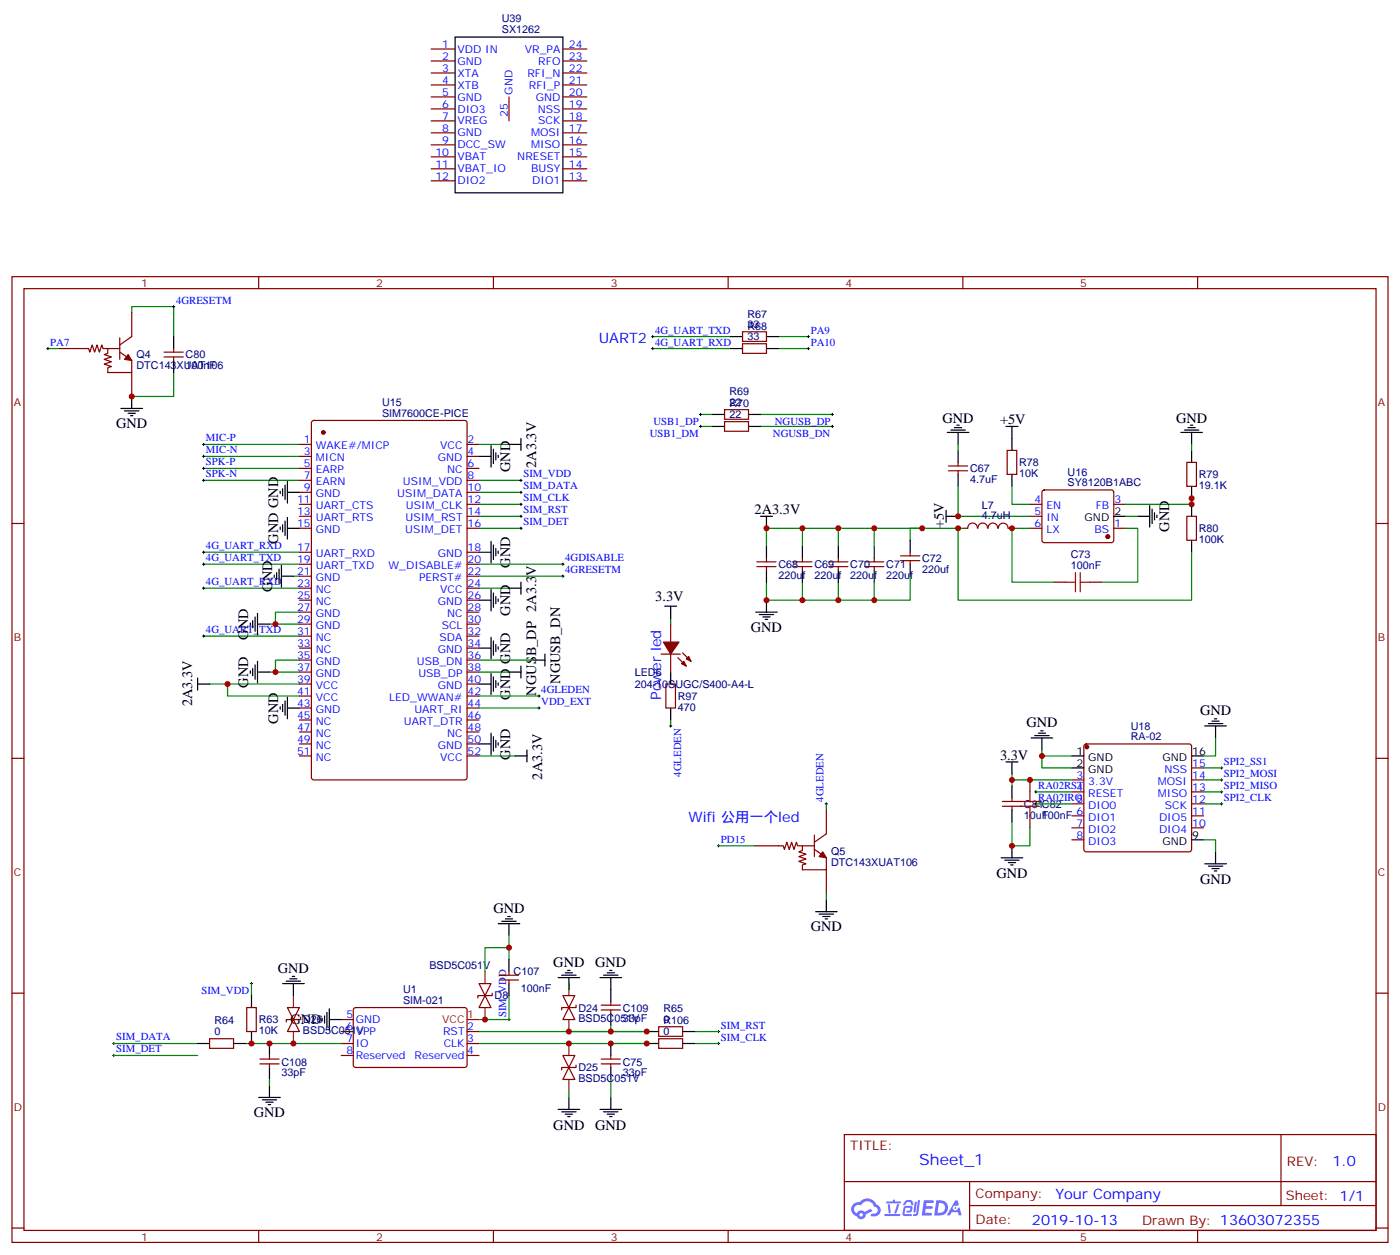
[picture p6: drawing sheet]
<svg xmlns="http://www.w3.org/2000/svg" width="412mm" height="369mm" viewBox="0 0 412 369" stroke-linecap="round" stroke-linejoin="round" font-family="sans-serif">
<g fill="none" stroke="#870000" stroke-width=".35">
<path d="M3.5 81.5h405.4v284.3h-405.4zM7.1 85h398.2v277.3h-398.2zM76.2 81.5v3.5M145.3 81.5v3.5M214.5 81.5v3.5M283.6 81.5v3.5M352.8 81.5v3.5M3.5 154.1h3.6M405.3 154.1h3.6M3.5 223.3h3.6M405.3 223.3h3.6M3.5 292.4h3.6"/>
<path d="M405.3 292.4h3.6M248.7 334h156.6v28.3h-156.6zM377.3 334.1v20.8M248.7 347.9h156.5M285.6 354.9h119.6M285.6 347.9v14.1M3.5 361.6h3.6M76.2 362.3v3.5M145.3 362.3v3.5M214.5 362.3v3.5M283.6 362.3v3.5M352.8 362.3v3.5"/>
<path d="M405.3 361.6h3.6"/>
</g>
<g fill="#5487ff">
<path d="M272.1 353.4h2.6l.3 .2-.1 .5-2 .1-.1 .9h1.6l.4 .4-.4 .4h-1.7l-.2 1.2h1.8l.3 .4-.2 .3-2.9 .1z"/>
<path d="M281.4 353.4h.7l.4 1.4-.7 .3a.74 .74 0 0 0-1.1 .3 .74 .74 0 0 0 .5 1 .74 .74 0 0 0 .9-.6l.5-.3 .7 2.3h-.9l-.2-.9h-1.9l-.5 .9h-.9z"/>
<path d="M269.5 353.8h.6l-.4 3a.31 .31 0 0 1-.3 .2 .31 .31 0 0 1-.3-.3z"/>
<path d="M270.4 353.4h.6l-.5 3.9a.89 .89 0 0 1-.7 .7 .89 .89 0 0 1-.9-.3l1-.4z"/>
<path d="M266.8 353.5l.6-.2 1.2 .1 .5 1.3-.6 .1-.4-.9-1 .2a.95 .95 0 0 1-1 .7l-.1-.2z"/>
<path d="M266.4 355.2l1.8-.2a1.04 1.04 0 0 1 .6 1.1 1.04 1.04 0 0 1-.8 .9h-.7a.29 .29 0 0 1-.3-.3 .29 .29 0 0 1 .3-.3h.7l.2-.8-1.4 .1-.4 1.7h1.9a.29 .29 0 0 1 .3 .4 .29 .29 0 0 1-.3 .2h-2l-.4-.3 .2-2z"/>
<path d="M260.5 357.4h4.4a.3 .3 0 0 1 .3 .4 .3 .3 0 0 1-.3 .2h-4.3z"/>
<path d="M264.3 354.5h.6l-.5 1.7a1.02 1.02 0 0 1-.7 1.1l-.2-.2z"/>
<path d="M261.5 354.6h.6l.3 2.3-.3 .4-.3-.3z"/>
<path d="M261.1 353.7h1.9l.2-.5h.5l-.1 .5h1.5a.29 .29 0 0 1 .3 .3 .29 .29 0 0 1-.3 .3h-3.9z"/>
<path d="M275.8 353.4l-.6 4.5h1.4a2.27 2.27 0 0 0 2.7-2.3 2.27 2.27 0 0 0-2.7-2.2zM276.6 354.2a1.5 1.5 0 0 1 1.8 1.5 1.5 1.5 0 0 1-1.9 1.4h-.3z"/>
<path d="M251.4 354.5a2.09 2.09 0 0 0 1 3.6 1.37 1.37 0 0 0 1.5 .9 1.37 1.37 0 0 0 1.1-1.5l2-.9-.5-.7-1.8 .9a1.4 1.4 0 0 0-2.3 .4 1.32 1.32 0 0 1-.6-1.8 1.32 1.32 0 0 1 1.9-.5 2.02 2.02 0 0 1 2-1.2 2.02 2.02 0 0 1 1.8 1.6 1.09 1.09 0 0 1 1.1 1.3 1.09 1.09 0 0 1-1.6 .7 .41 .41 0 0 0-.5 .4 .41 .41 0 0 0 .4 .4 1.89 1.89 0 0 0 2.4-1.1 1.89 1.89 0 0 0-1.2-2.4 2.98 2.98 0 0 0-5-.7l-1 .2zM253.2 357.7a.52 .52 0 0 1 1 0 .52 .52 0 0 1-1 0z"/>
<circle cx="281.4" cy="355.7" r=".28"/>
</g>
<g fill="none" stroke="#008700" stroke-width=".35">
<path d="M38.8 92v-1.7h12.4v8.8M192.3 99.1h22.9M229.3 99.1h8.8M14.1 102.6h3.5M51.2 109.7v7h-12.4M192.3 102.6h22.9M229.3 102.6h8.8M60 137.9h28.2M60 134.4h28.2M60 130.8h28.2M141.1 130.8h8.8M206.4 125.6h3.5"/>
<path d="M206.4 122h3.5M224 125.6h21.2M224 122h21.2M282.2 130.8v1.8M351 130.8v1.8M60 141.4h28.2M141.1 141.4h12.4M141.1 155.5h12.4M141.1 152h12.4M141.1 148.5h12.4M141.1 145h12.4M236.4 155.5h-10.6v5.3"/>
<path d="M246.9 155.5h-10.5v5.3M257.5 155.5h-10.6v5.3M271.6 155.5h-14.1v5.3M282.2 143.2v8.8h21.2M282.2 155.5v21.2h68.8v-14.1M284 155.5h-15.9v3.6M298.1 143.2v5.3h5.3M303.4 155.5h-5.3v15.9h12.3M331.6 155.5h3.5v15.9h-10.5M331.6 148.5h19.4v-1.8v1.8M331.6 152h3.5M60 173.2h28.2"/>
<path d="M60 166.1h28.2M60 162.6h28.2M86.4 169.7h1.8M141.1 173.2h8.8M141.1 166.1h24.7M141.1 169.7h24.7M225.8 171.4v5.3h10.6M236.4 171.4v5.3h10.5M246.9 171.4v5.3h10.6M268.1 169.7v7h-10.6v-5.3M60 187.3h28.2M79.4 197.9h8.8"/>
<path d="M79.4 183.8h8.8M88.2 180.2h-7.1v3.6M88.2 194.3h-7.1v3.6M141.1 197.9h8.8M141.1 194.3h15.9M197.6 182v1.8M61.7 201.4h26.5M67 201.4v3.5h21.2M141.1 204.9h17.6M141.1 208.5h17.6M197.6 212v1.7M358.1 217.3v5.3h-3.6"/>
<path d="M141.1 222.6h10.6M243.4 236.7v1.7M298.1 227.9v1.7h17.6M298.1 229.6v1.8M305.2 236.7h10.5M305.2 233.2h10.5M306.9 220.8v1.8h8.8M306.9 222.6v3.5h8.8M354.5 226.1h5.3M354.5 236.7h5.3M354.5 233.2h5.3M354.5 229.6h5.3"/>
<path d="M211.7 249h10.5M298.1 242v7h5.3v-5.3M354.5 247.3h3.6v3.5M149.9 279h-7v7.1M149.9 275.5v7M243.4 263.1v1.8M74.1 289.6v3.5M149.9 293.1v7.1h-8.8M167.6 289.6v1.8M33.5 310.8h24.7M33.5 307.2h24.7M72.3 307.2h28.2"/>
<path d="M79.4 317.8v1.8M141.1 303.7h49.4M141.1 307.2h49.4M179.9 301.9v1.8M179.9 317.8v5.3M204.6 303.7h7.1M204.6 307.2h7.1M167.6 321.3v1.8"/>
</g>
<g fill="none" stroke="#000" stroke-width=".29">
<path d="M50.8 90.3h.7M51.2 89.9v.7M191.9 99.1h.7M192.3 98.7v.7M237.8 99.1h.7M238.1 98.7v.7M13.8 102.6h.7M14.1 102.3v.7M191.9 102.6h.7M192.3 102.3v.7M237.8 102.6h.7M238.1 102.3v.7"/>
<path d="M59.6 137.9h.7M59.6 134.4h.7M59.6 130.8h.7M60 130.5v.7M60 134v.7M60 137.5v.8M206 122h.7M206 125.6h.7M206.4 121.7v.7M206.4 125.2v.7M244.8 122h.7M244.8 125.6h.7"/>
<path d="M245.2 121.7v.7M245.2 125.2v.7M59.6 141.4h.7M60 141.1v.7M153.1 141.4h.7M153.1 155.5h.7M153.1 152h.7M153.1 148.5h.7M153.1 145h.7M153.5 141.1v.7M153.5 144.6v.7M153.5 148.1v.7"/>
<path d="M153.5 151.7v.7M153.5 155.2v.7M59.6 173.2h.7M59.6 166.1h.7M59.6 162.6h.7M60 162.2v.7M60 165.8v.7M60 172.8v.7M165.5 166.1h.7M165.5 169.7h.7M165.8 165.8v.7M165.8 169.3v.7"/>
<path d="M59.6 187.3h.7M60 186.9v.7M158.4 204.9h.7M158.4 208.5h.7M158.7 204.6v.7M158.7 208.1v.7M197.2 213.7h.7M197.6 213.4v.7M243.1 236.7h.7M243.4 236.3v.7M304.8 236.7h.7M304.8 233.2h.7"/>
<path d="M305.2 232.8v.7M305.2 236.3v.7M359.5 226.1h.7M359.5 236.7h.7M359.5 233.2h.7M359.5 229.6h.7M359.8 225.7v.7M359.8 229.3v.7M359.8 232.8v.7M359.8 236.3v.7M211.3 249h.7M211.7 248.7v.7"/>
<path d="M73.7 289.6h.7M74.1 289.2v.7M149.9 299.8v.7M33.2 307.2h.7M33.2 310.8h.7M33.5 306.9v.7M33.5 310.4v.7M149.6 300.2h.7M211.3 303.7h.7M211.3 307.2h.7M211.7 303.4v.7M211.7 306.9v.7"/>
</g>
<g fill="none" stroke="#000" stroke-width=".35">
<path d="M134.1 10.9h31.7v45.9h-31.7zM51.2 99.1v3.5M215.2 99.1h3.5M225.8 99.1h3.5M38.8 116.7v3.6M51.2 106.2v3.5M215.2 102.6h3.5M225.8 102.6h3.5M35.6 120.3h6.4M36.7 121h4.2M37.7 121.7h2.2M38.5 122.4h.7"/>
<path d="M141.1 134.4h3.5M144.6 131.2v6.3M145.3 132.3v4.2M146 133.3v2.1M146.8 134v.7M149.9 130.8h3.6M153.5 129.1v3.5M209.9 125.6h3.5M209.9 122h3.5M220.5 125.6h3.5M220.5 122h3.5M279 127.3h6.4"/>
<path d="M280.1 126.6h4.2M281.2 125.9h2.1M281.9 125.2h.7M282.2 127.3v3.5M282.2 132.6v3.5M282.2 139.7v3.5M296.3 125.6h3.6M298.1 125.6v7M298.1 139.7v3.5M347.8 127.3h6.4M348.9 126.6h4.2M350 125.9h2.1"/>
<path d="M350.7 125.2h.7M351 127.3v3.5M351 132.6v3.5M82.5 144.6v.7M82.5 155.2v.7M83.3 143.9v2.1M83.3 154.5v2.1M84 142.8v4.3M84 153.4v4.3M84.7 155.5h3.5M84.7 141.8v6.3M84.7 152.4v6.3"/>
<path d="M84.7 145h3.5M144.6 159.4v6.4M224 152h3.5M225.8 152v3.5M268.1 159.1v3.5M278.7 152h3.5M278.7 150.2v3.6M328.1 152h3.5M335.1 152h3.6M338.7 148.8v6.4M339.4 149.9v4.2M340.1 151v2.1"/>
<path d="M340.8 151.7v.7M351 143.2v3.5M351 148.5v3.5M351 159.1v3.5M80.8 169.3v.7M81.5 168.6v2.1M82.2 167.5v4.3M82.9 169.7h3.5M82.9 166.5v6.3M141.1 162.6h3.5M141.1 176.7h3.5M144.6 173.5v6.4"/>
<path d="M145.3 160.5v4.2M145.3 174.6v4.2M146 161.5v2.2M146 175.6v2.2M146.8 162.2v.7M146.8 176.4v.7M149.9 173.2h3.6M153.5 171.4v3.5M195.8 178.5h3.5M197.6 178.5v3.5M225.8 160.8v3.6M225.8 167.9v3.5"/>
<path d="M225.8 176.7v3.5M236.4 160.8v3.6M236.4 167.9v3.5M246.9 160.8v3.6M246.9 167.9v3.5M257.5 160.8v3.6M257.5 167.9v3.5M268.1 166.1v3.6M58.2 199.6v3.6M73.7 183.4v.7M73.7 197.5v.7M74.4 182.7v2.1"/>
<path d="M74.4 196.8v2.1M75.1 181.6v4.3M75.1 195.8v4.2M75.8 197.9h3.6M75.8 183.8h3.6M75.8 180.6v6.3M75.8 194.7v6.3M141.1 190.8h3.5M144.6 187.6v6.4M144.6 198.2v6.4M145.3 188.7v4.2M145.3 199.3v4.2"/>
<path d="M146 189.8v2.1M146.8 190.5v.7M149.9 197.9h3.6M153.5 196.1v3.5M157 194.3h3.5M160.5 192.6v3.5M197.6 197.9v3.5M222.6 180.2h6.4M223.7 180.9h4.2M224.7 181.6h2.1M225.4 182.4h.7M58.2 201.4h3.5"/>
<path d="M82.5 208.1v.7M83.3 207.4v2.1M84 206.3v4.3M84.7 205.3v6.3M84.7 208.5h3.5M141.1 201.4h3.5M141.1 219h3.5M144.6 215.9v6.3M145.3 216.9v4.3M146 200.3v2.2M146 218v2.1M146.8 201v.8"/>
<path d="M146.8 218.7v.7M197.6 208.5v3.5M303.7 217.3h6.4M304.8 216.6h4.2M305.9 215.9h2.1M306.6 215.2h.7M306.9 217.3v3.5M354.9 213.7h6.3M356 213h4.2M357 212.3h2.1M357.7 211.6h.7M358.1 213.7v3.6"/>
<path d="M151.7 222.6h3.5M155.2 220.8v3.5M296.3 224.3h3.6M298.1 224.3v3.6M298.1 231.4v3.5M298.1 238.4v3.6M315.7 222.6h3.6M315.7 226.1h3.6M351 222.6h3.5M294.9 252.6h6.4M296 253.3h4.2M297 254h2.2"/>
<path d="M297.7 254.7h.7M298.1 249v3.6M351 247.3h3.5M354.9 254.3h6.3M356 255h4.2M357 255.7h2.1M357.7 256.4h.7M358.1 250.8v3.5M146.8 272h6.3M147.8 271.3h4.2M148.9 270.5h2.1M149.6 269.8h.7"/>
<path d="M149.9 272v3.5M240.2 268.4h6.4M241.3 269.1h4.2M242.4 269.8h2.1M243.1 270.5h.7M243.4 264.9v3.5M74.1 293.1v3.6M83.3 289.6h6.3M84.3 288.9h4.2M85.4 288.2h2.1M86.1 287.5h.7M86.4 289.6v3.5"/>
<path d="M94.9 299.8v.7M95.6 299.1v2.1M96.3 298.1v4.2M97 297v6.4M149.9 282.5v3.6M149.9 289.6v3.5M164.4 287.8h6.3M165.5 287.1h4.2M166.5 286.4h2.1M167.2 285.7h.7M167.6 287.8v3.6M176.7 287.8h6.4"/>
<path d="M177.8 287.1h4.2M178.9 286.4h2.1M179.6 285.7h.7M179.9 287.8v7.1M179.9 298.4v3.5M58.2 307.2h3.5M68.8 307.2h3.5M74.1 303.7v3.5M79.4 307.2v3.6M79.4 314.3v3.5M79.4 319.6v3.5M97 300.2h3.5"/>
<path d="M179.9 307.2v3.6M179.9 314.3v3.5M190.5 307.2h3.5M190.5 303.7h3.5M201.1 307.2h3.5M201.1 303.7h3.5M76.2 323.1h6.3M77.3 323.8h4.2M78.3 324.5h2.1M79 325.2h.7M164.4 326.6h6.3M165.5 327.3h4.2"/>
<path d="M166.5 328h2.1M167.2 328.8h.7M167.6 323.1v3.5M176.7 326.6h6.4M177.8 327.3h4.2M178.9 328h2.1M179.6 328.8h.7M179.9 323.1v3.5"/>
</g>
<g fill="#870000" stroke="#870000" stroke-width=".35">
<path d="M200.7 195.4l.7-.7 .7 1.4z"/>
<path d="M202.1 194l.7-.7 .8 1.4z"/>
<path d="M195.4 189.1h4.6l-2.4 3.5z"/>
<path d="M37.7 104.4l1.1 1.8-2.1-.4z"/>
<path d="M242.4 250.8l1 1.8-2.1-.4z"/>
<circle cx="95.2" cy="127.3" r=".53"/>
<circle cx="326.3" cy="158" r=".53"/>
<circle cx="320.1" cy="219.9" r=".53"/>
</g>
<g fill="none" stroke="#870000" stroke-width=".35">
<path d="M127 14.4h7.1M127 18h7.1M165.8 14.4h7.1M165.8 18h7.1M127 21.5h7.1M127 25h7.1M127 28.5h7.1M127 32.1h7.1M127 35.6h7.1M127 39.1h7.1M149.9 28.5v7.1M165.8 21.5h7.1"/>
<path d="M165.8 25h7.1M165.8 28.5h7.1M165.8 32.1h7.1M165.8 35.6h7.1M165.8 39.1h7.1M127 42.7h7.1M127 46.2h7.1M127 49.7h7.1M127 53.2h7.1M165.8 42.7h7.1M165.8 46.2h7.1M165.8 49.7h7.1"/>
<path d="M165.8 53.2h7.1M35.3 99.4v6.4M38.8 92v7.1l-3.5 2.5M218.7 97.7h7.1v2.8h-7.1zM17.6 102.6h8.5l.4 1.1 .7-2.1 .7 2.1 .7-2.1 .7 2.1 .7-2.1 .3 1h5M31.7 102.6v1.4l-1 .4 2.1 .7-2.1 .7 2.1 .7-2.1 .7 2.1 .7-1.1 .4v1.4h7.1v-3.5l-3.5-2.5M38.8 109.7v7M48.3 105.1h5.7M48.3 103.7h5.7M51.2 102.6v1.1M51.2 105.1v1.1M218.7 101.2h7.1v2.8h-7.1z"/>
<path d="M88.2 130.8h3.5M88.2 134.4h3.5M88.2 137.9h3.5M92 124l.4-.2h44.5l.6 .4 .1 104.7-.5 .7h-44.7l-.6-.4-.1-104.7zM137.6 130.8h3.5M137.6 134.4h3.5M137.6 137.9h3.5M213.4 120.6h7.1v2.8h-7.1zM213.4 124.1h7.1v2.9h-7.1zM279.4 138.6h5.6M279.4 137.2h5.6M282.2 136.1v1.1"/>
<path d="M282.2 138.6v1.1M296.7 132.6h2.8v7.1h-2.8zM349.6 136.1h2.8v7.1h-2.8zM88.2 141.4h3.5M88.2 145h3.5M88.2 148.5h3.5M88.2 152h3.5M88.2 155.5h3.5M137.6 141.4h3.5M137.6 145h3.5M137.6 148.5h3.5M137.6 152h3.5"/>
<path d="M137.6 155.5h3.5M287.9 155.5a1.41 1.41 0 0 0-1.4-1.5 1.41 1.41 0 0 0-1.4 1.5h-1.1M288.1 155.5a1.41 1.41 0 0 1 1.4-1.5 1.41 1.41 0 0 1 1.4 1.5M291.1 155.5a1.41 1.41 0 0 1 1.4-1.5 1.41 1.41 0 0 1 1.4 1.5M294.1 155.5a1.41 1.41 0 0 1 1.4-1.5 1.41 1.41 0 0 1 1.4 1.5M297 155.5h1.1M303.4 148.5h3.5M303.4 152h3.5M303.4 155.5h3.5M307.2 144.5l.4-.2h19.8l.5 .2 .2 .5-.1 14.3-.6 .5-20.1-.1-.4-.6v-14.1zM328.1 148.5h3.5M328.1 155.5h3.5"/>
<path d="M349.6 152h2.8v7.1h-2.8zM88.2 162.6h3.5M88.2 166.1h3.5M88.2 169.7h3.5M88.2 173.2h3.5M88.2 176.7h3.5M137.6 162.6h3.5M137.6 166.1h3.5M137.6 169.7h3.5M137.6 173.2h3.5M137.6 176.7h3.5M223 166.8h5.6"/>
<path d="M223 165.4h5.6M225.8 164.4v1M225.8 166.8v1.1M233.5 166.8h5.7M233.5 165.4h5.7M236.4 164.4v1M236.4 166.8v1.1M244.1 166.8h5.7M244.1 165.4h5.7M246.9 164.4v1M246.9 166.8v1.1M254.7 166.8h5.6"/>
<path d="M254.7 165.4h5.6M257.5 164.4v1M257.5 166.8v1.1M265.3 165.1h5.6M265.3 163.7h5.6M268.1 162.6v1.1M268.1 165.1v1M310.4 171.4h3.6M321 171.4h3.6M88.2 180.2h3.5M88.2 183.8h3.5M88.2 187.3h3.5"/>
<path d="M88.2 190.8h3.5M88.2 194.3h3.5M88.2 197.9h3.5M137.6 180.2h3.5M137.6 183.8h3.5M137.6 187.3h3.5M137.6 190.8h3.5M137.6 194.3h3.5M137.6 197.9h3.5M194.7 192.6h5.7M197.6 183.8v5.3M197.6 192.6v5.3"/>
<path d="M199.7 193.6l2.4 2.5M201.1 192.2l2.5 2.5M88.2 201.4h3.5M88.2 204.9h3.5M88.2 208.5h3.5M88.2 212h3.5M88.2 215.5h3.5M88.2 219h3.5M137.6 201.4h3.5M137.6 204.9h3.5M137.6 208.5h3.5M137.6 212h3.5"/>
<path d="M137.6 215.5h3.5M137.6 219h3.5M196.1 201.4h2.9v7.1h-2.9zM319.5 219.2l.5-.2h30.3l.5 .2 .2 .5v30.4l-.2 .5-.5 .2h-30.3l-.5-.2-.2-.5v-30.4zM88.2 222.6h3.5M137.6 222.6h3.5M243.4 238.4v7.1l-3.5 2.5M295.3 237.4h5.6M295.3 236h5.6M298.1 234.9v1.1M298.1 237.4v1M303.4 229.6v3.6"/>
<path d="M315.7 229.6h3.6M315.7 233.2h3.6M315.7 236.7h3.6M351 229.6h3.5M351 233.2h3.5M351 236.7h3.5M351 226.1h3.5M222.2 249h8.5l.4 1.1 .7-2.1 .7 2.1 .7-2.1 .7 2.1 .7-2.1 .3 1h5M236.4 249v1.4l-1.1 .4 2.1 .7-2.1 .7 2.1 .7-2.1 .7 2.1 .7-1 .4v1.4h7v-3.5l-3.5-2.5M239.9 245.9v6.3M243.4 256.1v7M303.4 240.2v3.5"/>
<path d="M315.7 240.2h3.6M315.7 243.7h3.6M315.7 247.3h3.6M351 240.2h3.5M351 243.7h3.5M72.7 296.7h2.8v7h-2.8zM84.7 296.7h3.5l-1.8 3.5zM88.5 299.5v.7h-4.2v.7M104.3 296.9l.5-.2h32.4l.4 .7-.1 16.5-.6 .4-32.4-.1-.4-.6v-16.2zM141.1 289.6h3.5l-1.7 3.5zM142.9 293.1l1.7 3.6h-3.5zM145 292.4v.7h-4.2v.7"/>
<path d="M147.1 288.5h5.7M147.1 287.1h5.7M149.9 286.1v1M149.9 288.5v1.1M165.8 293.1h3.5l-1.7 3.6zM167.6 296.7l1.7 3.5h-3.5zM169.7 295.9v.8h-4.2v.7M177.1 297.4h5.6M177.1 295.9h5.6M179.9 294.9v1M179.9 297.4v1M61.7 305.8h7.1v2.8h-7.1z"/>
<path d="M76.6 313.2h5.6M76.6 311.8h5.6M79.4 310.8v1M79.4 313.2v1.1M86.4 300.2l1.8 3.5h-3.5zM100.5 303.7h3.6M100.5 307.2h3.6M100.5 310.8h3.6M100.5 300.2h3.6M137.6 303.7h3.5M137.6 307.2h3.5M137.6 310.8h3.5"/>
<path d="M165.8 310.8h3.5l-1.7 3.5zM167.6 314.3l1.7 3.5h-3.5zM169.7 313.6v.7h-4.2v.7M177.1 313.2h5.6M177.1 311.8h5.6M179.9 310.8v1M179.9 313.2v1.1M194 302.3h7.1v2.8h-7.1zM194 305.8h7.1v2.8h-7.1z"/>
</g>
<path d="M314 171.4h2.8M316.8 168.6v5.6M318.2 171.4h2.8M318.2 168.6v5.6M300.6 237.4h5.6M300.6 236h5.6M303.4 233.2v2.8M303.4 237.4v2.8" fill="none" stroke="#a10000" stroke-width=".35"/>
<path d="M137.6 300.2h3.5" fill="none" stroke="#f00" stroke-width=".35"/>
<path d="M86.4 293.1v3.6M142.9 286.1v3.5M142.9 296.7v3.5M167.6 289.6v3.5M86.4 303.7v3.5M167.6 300.2v3.5M167.6 307.2v3.6M167.6 317.8v3.5" fill="none" stroke="#8c2424" stroke-width=".35"/>
<g fill="#c00">
<circle cx="74.1" cy="307.2" r=".88"/>
<circle cx="190.5" cy="303.7" r=".88"/>
<circle cx="179.9" cy="303.7" r=".88"/>
<circle cx="167.6" cy="303.7" r=".88"/>
<circle cx="179.9" cy="307.2" r=".88"/>
<circle cx="79.4" cy="307.2" r=".88"/>
<circle cx="142.9" cy="300.2" r=".88"/>
<circle cx="86.4" cy="307.2" r=".88"/>
<circle cx="306.9" cy="222.6" r=".88"/>
<circle cx="225.8" cy="155.5" r=".88"/>
<circle cx="257.5" cy="176.7" r=".88"/>
<circle cx="257.5" cy="155.5" r=".88"/>
<circle cx="246.9" cy="176.7" r=".88"/>
<circle cx="246.9" cy="155.5" r=".88"/>
<circle cx="271.6" cy="155.5" r=".88"/>
<circle cx="81.1" cy="183.8" r=".88"/>
<circle cx="81.1" cy="197.9" r=".88"/>
<circle cx="67" cy="201.4" r=".88"/>
<circle cx="298.1" cy="155.5" r=".88"/>
<circle cx="236.4" cy="155.5" r=".88"/>
<circle cx="236.4" cy="176.7" r=".88"/>
<circle cx="282.2" cy="152" r=".88"/>
<circle cx="282.2" cy="155.5" r=".88"/>
<circle cx="225.8" cy="176.7" r=".88"/>
<circle cx="38.8" cy="116.7" r=".88"/>
<circle cx="298.1" cy="249" r=".88"/>
<circle cx="303.4" cy="229.6" r=".88"/>
<circle cx="298.1" cy="229.6" r=".88"/>
<circle cx="167.6" cy="307.2" r=".88"/>
<circle cx="149.9" cy="279" r=".88"/>
<circle cx="190.5" cy="307.2" r=".88"/>
<circle cx="351" cy="148.5" r=".88"/>
<circle cx="351" cy="146.7" r=".88"/>
</g>
<text font-size="4.6" fill="#00f" x="270.8" y="343.1">Sheet_1</text>
<g font-size="4.2" fill="#00f">
<text x="176.4" y="100.9">UART2</text>
<text x="194.8" y="206.1" transform="rotate(-90 194.8 206.1)">Power led</text>
<text x="202.8" y="242">Wifi 公用一个led</text>
<text x="392.5" y="343.3">1.0</text>
<text x="310.9" y="352.9">Your Company</text>
<text x="304" y="360.7">2019-10-13</text>
</g>
<g font-size="4.2">
<text x="34.2" y="125.9">GND</text>
<text x="277.6" y="124.5">GND</text>
<text x="294.6" y="124.8">+5V</text>
<text x="346.4" y="124.5">GND</text>
<text x="157.9" y="137.8" transform="rotate(-90 157.9 137.8)">2A3.3V</text>
<text x="150.3" y="139" transform="rotate(-90 150.3 139)">GND</text>
<text x="222.2" y="151.3">2A3.3V</text>
<text x="278" y="155.5" transform="rotate(-90 278 155.5)">+5V</text>
<text x="81.9" y="160.1" transform="rotate(-90 81.9 160.1)">GND GND</text>
<text x="344.4" y="156.6" transform="rotate(-90 344.4 156.6)">GND</text>
<text x="150.3" y="167.2" transform="rotate(-90 150.3 167.2)">GND</text>
<text x="80.1" y="174.2" transform="rotate(-90 80.1 174.2)">GND</text>
<text x="193" y="177">3.3V</text>
<text x="150.3" y="181.3" transform="rotate(-90 150.3 181.3)">GND</text>
<text x="221.2" y="185.9">GND</text>
<text x="73.1" y="188.3" transform="rotate(-90 73.1 188.3)">GND</text>
<text x="150.3" y="195.4" transform="rotate(-90 150.3 195.4)">GND</text>
<text x="73.1" y="202.5" transform="rotate(-90 73.1 202.5)">GND</text>
<text x="165" y="201.3" transform="rotate(-90 165 201.3)">NGUSB_DN</text>
<text x="56.6" y="208" transform="rotate(-90 56.6 208)">2A3.3V</text>
<text x="150.3" y="206" transform="rotate(-90 150.3 206)">GND</text>
<text x="157.9" y="204.8" transform="rotate(-90 157.9 204.8)">NGUSB_DP 2A3.3V</text>
<text x="81.9" y="213" transform="rotate(-90 81.9 213)">GND</text>
<text x="302.3" y="214.1">GND</text>
<text x="353.5" y="210.5">GND</text>
<text x="150.3" y="223.6" transform="rotate(-90 150.3 223.6)">GND</text>
<text x="294.6" y="223.6">3.3V</text>
<text x="159.7" y="229.5" transform="rotate(-90 159.7 229.5)">2A3.3V</text>
<text x="293.5" y="258.6">GND</text>
<text x="353.5" y="260.4">GND</text>
<text x="145.3" y="268.7">GND</text>
<text x="238.8" y="274.1">GND</text>
<text x="81.8" y="286.4">GND</text>
<text x="163" y="284.6">GND</text>
<text x="175.3" y="284.6">GND</text>
<text x="85.6" y="301.6">GND</text>
<text x="74.8" y="328.8">GND</text>
<text x="163" y="332.7">GND</text>
<text x="175.3" y="332.7">GND</text>
</g>
<g font-size="3.9" fill="#800">
<text x="250.5" y="338.6">TITLE:</text>
<text x="379.1" y="343.3">REV:</text>
<text x="287.4" y="352.8">Company:</text>
<text x="378.7" y="353.4">Sheet: 1/1</text>
<text x="287.4" y="360.5">Date:</text>
<text x="336.4" y="360.6">Drawn By: 13603072355</text>
</g>
<g font-size="3.2" fill="#000080">
<text x="147.8" y="9.7">SX1262</text>
<text x="147.8" y="6.5">U39</text>
<text x="220.1" y="93.5">R67</text>
<text x="220.1" y="96.6">33</text>
<text x="220.1" y="100.2">33</text>
<text x="220.1" y="97">R68</text>
<text x="40.2" y="105.4">Q4</text>
<text x="54.7" y="105.5">C80</text>
<text x="40.2" y="108.6">DTC143XUAT106</text>
<text x="54.7" y="108.7">100nF</text>
<text x="112.6" y="119.6">U15</text>
<text x="214.9" y="119.6">22</text>
<text x="214.9" y="116.4">R69</text>
<text x="214.9" y="120">R70</text>
<text x="112.5" y="122.7">SIM7600CE-PICE</text>
<text x="214.9" y="123.1">22</text>
<text x="300.2" y="137.3">R78</text>
<text x="285.8" y="142.2">4.7uF</text>
<text x="285.8" y="139.1">C67</text>
<text x="300.2" y="140.5">10K</text>
<text x="314.5" y="143.2">SY8120B1ABC</text>
<text x="314.5" y="140">U16</text>
<text x="353.1" y="144">19.1K</text>
<text x="353.1" y="140.8">R79</text>
<text x="289.2" y="149.8">L7</text>
<text x="289.2" y="152.9">4.7uH</text>
<text x="353.1" y="159.9">100K</text>
<text x="353.1" y="156.7">R80</text>
<text x="229.3" y="167.3">C68</text>
<text x="239.9" y="167.3">C69</text>
<text x="250.5" y="167.3">C70</text>
<text x="261.1" y="167.3">C71</text>
<text x="271.6" y="165.5">C72</text>
<text x="315.4" y="164.4">C73</text>
<text x="315.4" y="167.5">100nF</text>
<text x="229.3" y="170.4">220uf</text>
<text x="239.9" y="170.4">220uf</text>
<text x="250.5" y="170.4">220uf</text>
<text x="261.1" y="170.4">220uf</text>
<text x="271.6" y="168.7">220uf</text>
<text x="187" y="202.6">204-10SUGC/S400-A4-L</text>
<text x="187" y="199.1">LED6</text>
<text x="199.7" y="209.3">470</text>
<text x="199.7" y="206.1">R97</text>
<text x="333.1" y="214.8">U18</text>
<text x="333.1" y="218">RA-02</text>
<text x="301.6" y="237.8">C81C82</text>
<text x="301.6" y="241">10uF</text>
<text x="306.9" y="241">100nF</text>
<text x="244.8" y="251.8">Q5</text>
<text x="244.8" y="255">DTC143XUAT106</text>
<text x="126.5" y="285.4">BSD5C051V</text>
<text x="151.3" y="287.2">C107</text>
<text x="118.7" y="292.3">U1</text>
<text x="153.5" y="292.2">100nF</text>
<text x="118.7" y="295.5">SIM-021</text>
<text x="145.7" y="294.2">D8</text>
<text x="170.4" y="297.8">D24</text>
<text x="183.4" y="297.8">C109</text>
<text x="195.5" y="298.1">R65</text>
<text x="63.2" y="304.8">0</text>
<text x="63.2" y="301.6">R64</text>
<text x="76.2" y="304.5">10K</text>
<text x="76.2" y="301.3">R63</text>
<text x="89.3" y="304.5">BSD5C051V</text>
<text x="89.3" y="301.3">D26</text>
<text x="170.4" y="301">BSD5C051V</text>
<text x="183.4" y="301">33pF</text>
<text x="195.4" y="301.2">0</text>
<text x="195.4" y="304.8">0</text>
<text x="195.5" y="301.6">R106</text>
<text x="82.9" y="316.8">33pF</text>
<text x="82.9" y="313.7">C108</text>
<text x="170.4" y="315.5">D25</text>
<text x="183.4" y="316.8">33pF</text>
<text x="183.4" y="313.7">C75</text>
<text x="170.4" y="318.6">BSD5C051V</text>
</g>
<g font-size="3.2" fill="#00f">
<text x="130.3" y="14.1">1</text>
<text x="130.3" y="17.6">2</text>
<text x="134.8" y="15.5">VDD IN</text>
<text x="154.6" y="15.5">VR_PA</text>
<text x="167.6" y="17.6">23</text>
<text x="167.6" y="14.1">24</text>
<text x="130.3" y="21.1">3</text>
<text x="134.8" y="19">GND</text>
<text x="134.8" y="22.5">XTA</text>
<text x="155.3" y="22.5">RFI_N</text>
<text x="158.6" y="19">RFO</text>
<text x="167.6" y="21.1">22</text>
<text x="130.3" y="24.7">4</text>
<text x="130.3" y="28.2">5</text>
<text x="134.8" y="26.1">XTB</text>
<text x="134.8" y="29.6">GND</text>
<text x="151" y="27.8" transform="rotate(-90 151 27.8)">GND</text>
<text x="155.8" y="26.1">RFI_P</text>
<text x="157.8" y="29.6">GND</text>
<text x="167.6" y="28.2">20</text>
<text x="167.6" y="24.7">21</text>
<text x="130.3" y="31.7">6</text>
<text x="130.3" y="35.2">7</text>
<text x="134.8" y="33.1">DIO3</text>
<text x="149.6" y="34.3" transform="rotate(-90 149.6 34.3)">25</text>
<text x="158.4" y="33.1">NSS</text>
<text x="167.6" y="35.2">18</text>
<text x="167.6" y="31.7">19</text>
<text x="130.3" y="38.8">8</text>
<text x="134.8" y="36.7">VREG</text>
<text x="134.8" y="40.2">GND</text>
<text x="156.4" y="40.2">MOSI</text>
<text x="158.5" y="36.7">SCK</text>
<text x="167.6" y="38.8">17</text>
<text x="128.3" y="45.8">10</text>
<text x="130.3" y="42.3">9</text>
<text x="134.8" y="43.7">DCC_SW</text>
<text x="134.8" y="47.2">VBAT</text>
<text x="152.4" y="47.2">NRESET</text>
<text x="156.4" y="43.7">MISO</text>
<text x="167.6" y="45.8">15</text>
<text x="167.6" y="42.3">16</text>
<text x="128.3" y="49.4">11</text>
<text x="128.3" y="52.9">12</text>
<text x="134.8" y="50.8">VBAT_IO</text>
<text x="156.5" y="50.8">BUSY</text>
<text x="167.6" y="52.9">13</text>
<text x="167.6" y="49.4">14</text>
<text x="134.8" y="54.3">DIO2</text>
<text x="156.8" y="54.3">DIO1</text>
<text x="51.9" y="89.4">4GRESETM</text>
<text x="14.8" y="101.7">PA7</text>
<text x="193" y="98.2">4G_UART_TXD</text>
<text x="193" y="101.7">4G_UART_RXD</text>
<text x="238.8" y="101.7">PA10</text>
<text x="238.8" y="98.2">PA9</text>
<text x="192.5" y="125.1">USB1_DP</text>
<text x="228.2" y="125.1">NGUSB_DP</text>
<text x="60.7" y="130">MIC-P</text>
<text x="89.5" y="130.5">1</text>
<text x="137.8" y="130.5">2</text>
<text x="191.4" y="128.7">USB1_DM</text>
<text x="227.7" y="128.7">NGUSB_DN</text>
<text x="60.7" y="137">SPK-P</text>
<text x="60.7" y="133.5">MIC-N</text>
<text x="89.5" y="134">3</text>
<text x="89.5" y="137.5">5</text>
<text x="93" y="132.3">WAKE#/MICP</text>
<text x="93" y="135.8">MICN</text>
<text x="129" y="135.8">GND</text>
<text x="129.7" y="132.3">VCC</text>
<text x="137.8" y="134">4</text>
<text x="137.8" y="137.5">6</text>
<text x="60.7" y="140.5">SPK-N</text>
<text x="89.5" y="141.1">7</text>
<text x="93" y="139.3">EARP</text>
<text x="93" y="142.8">EARN</text>
<text x="118.7" y="142.8">USIM_VDD</text>
<text x="131.7" y="139.3">NC</text>
<text x="137.8" y="141.1">8</text>
<text x="154.2" y="140.5">SIM_VDD</text>
<text x="87.5" y="148.1">11</text>
<text x="89.5" y="144.6">9</text>
<text x="93" y="146.4">GND</text>
<text x="93" y="149.9">UART_CTS</text>
<text x="117" y="146.4">USIM_DATA</text>
<text x="119.6" y="149.9">USIM_CLK</text>
<text x="137.8" y="144.6">10</text>
<text x="137.8" y="148.1">12</text>
<text x="154.2" y="147.6">SIM_CLK</text>
<text x="154.2" y="144.1">SIM_DATA</text>
<text x="304.7" y="148.1">4</text>
<text x="308.2" y="149.9">EN</text>
<text x="322.8" y="149.9">FB</text>
<text x="328.3" y="148.1">3</text>
<text x="87.5" y="151.7">13</text>
<text x="87.5" y="155.2">15</text>
<text x="93" y="153.4">UART_RTS</text>
<text x="119.4" y="153.4">USIM_RST</text>
<text x="137.8" y="151.7">14</text>
<text x="137.8" y="155.2">16</text>
<text x="154.2" y="154.7">SIM_DET</text>
<text x="154.2" y="151.1">SIM_RST</text>
<text x="304.7" y="151.7">5</text>
<text x="304.7" y="155.2">6</text>
<text x="308.2" y="153.4">IN</text>
<text x="328.3" y="155.2">1</text>
<text x="60.7" y="161.7">4G_UART_RXD</text>
<text x="93" y="157">GND</text>
<text x="119.4" y="157">USIM_DET</text>
<text x="308.2" y="157">LX</text>
<text x="322.4" y="157">BS</text>
<text x="60.7" y="165.2">4G_UART_TXD</text>
<text x="87.5" y="162.2">17</text>
<text x="87.5" y="165.8">19</text>
<text x="93" y="164">UART_RXD</text>
<text x="93" y="167.5">UART_TXD</text>
<text x="114.5" y="167.5">W_DISABLE#</text>
<text x="129" y="164">GND</text>
<text x="137.8" y="162.2">18</text>
<text x="137.8" y="165.8">20</text>
<text x="166.5" y="165.2">4GDISABLE</text>
<text x="60.7" y="172.3">4G_UART_RXD</text>
<text x="87.5" y="169.3">21</text>
<text x="87.5" y="172.8">23</text>
<text x="93" y="171.1">GND</text>
<text x="123.4" y="171.1">PERST#</text>
<text x="137.8" y="169.3">22</text>
<text x="137.8" y="172.8">24</text>
<text x="166.5" y="168.8">4GRESETM</text>
<text x="87.5" y="176.4">25</text>
<text x="87.5" y="179.9">27</text>
<text x="93" y="174.6">NC</text>
<text x="93" y="178.1">NC</text>
<text x="129" y="178.1">GND</text>
<text x="129.7" y="174.6">VCC</text>
<text x="137.8" y="176.4">26</text>
<text x="137.8" y="179.9">28</text>
<text x="87.5" y="183.4">29</text>
<text x="93" y="181.6">GND</text>
<text x="93" y="185.2">GND</text>
<text x="130.1" y="185.2">SCL</text>
<text x="131.7" y="181.6">NC</text>
<text x="137.8" y="183.4">30</text>
<text x="60.7" y="186.4">4G_UART_TXD</text>
<text x="87.5" y="186.9">31</text>
<text x="87.5" y="190.5">33</text>
<text x="93" y="188.7">NC</text>
<text x="129.5" y="188.7">SDA</text>
<text x="137.8" y="186.9">32</text>
<text x="137.8" y="190.5">34</text>
<text x="87.5" y="194">35</text>
<text x="87.5" y="197.5">37</text>
<text x="93" y="192.2">NC</text>
<text x="93" y="195.8">GND</text>
<text x="122.8" y="195.8">USB_DN</text>
<text x="129" y="192.2">GND</text>
<text x="137.8" y="194">36</text>
<text x="137.8" y="197.5">38</text>
<text x="87.5" y="201">39</text>
<text x="93" y="199.3">GND</text>
<text x="93" y="202.8">VCC</text>
<text x="123.2" y="199.3">USB_DP</text>
<text x="129" y="202.8">GND</text>
<text x="137.8" y="201">40</text>
<text x="87.5" y="204.6">41</text>
<text x="87.5" y="208.1">43</text>
<text x="93" y="206.3">VCC</text>
<text x="93" y="209.9">GND</text>
<text x="114.6" y="206.3">LED_WWAN#</text>
<text x="122.1" y="209.9">UART_RI</text>
<text x="137.8" y="204.6">42</text>
<text x="137.8" y="208.1">44</text>
<text x="159.5" y="204">4GLEDEN</text>
<text x="159.5" y="207.6">VDD_EXT</text>
<text x="87.5" y="211.6">45</text>
<text x="87.5" y="215.2">47</text>
<text x="93" y="213.4">NC</text>
<text x="119" y="213.4">UART_DTR</text>
<text x="137.8" y="211.6">46</text>
<text x="137.8" y="215.2">48</text>
<text x="87.5" y="218.7">49</text>
<text x="93" y="216.9">NC</text>
<text x="93" y="220.5">NC</text>
<text x="129" y="220.5">GND</text>
<text x="131.7" y="216.9">NC</text>
<text x="137.8" y="218.7">50</text>
<text x="87.5" y="222.2">51</text>
<text x="93" y="224">NC</text>
<text x="129.7" y="224">VCC</text>
<text x="137.8" y="222.2">52</text>
<text x="343" y="227.5">NSS</text>
<text x="351.2" y="225.7">15</text>
<text x="360.5" y="225.2">SPI2_SS1</text>
<text x="200.7" y="228.7" transform="rotate(-90 200.7 228.7)">4GLEDEN</text>
<text x="305.9" y="232.3">RA02RST</text>
<text x="317.1" y="229.3">3</text>
<text x="317.1" y="232.8">4</text>
<text x="320.6" y="231">3.3V</text>
<text x="341" y="231">MOSI</text>
<text x="351.2" y="232.8">13</text>
<text x="351.2" y="229.3">14</text>
<text x="360.5" y="232.3">SPI2_MISO</text>
<text x="360.5" y="228.7">SPI2_MOSI</text>
<text x="242.6" y="236.1" transform="rotate(-90 242.6 236.1)">4GLEDEN</text>
<text x="305.9" y="235.8">RA02IRQ</text>
<text x="317.1" y="236.3">5</text>
<text x="317.1" y="239.9">6</text>
<text x="320.6" y="234.6">RESET</text>
<text x="320.6" y="238.1">DIO0</text>
<text x="341" y="234.6">MISO</text>
<text x="343.1" y="238.1">SCK</text>
<text x="351.2" y="239.9">11</text>
<text x="351.2" y="236.3">12</text>
<text x="360.5" y="235.8">SPI2_CLK</text>
<text x="317.1" y="243.4">7</text>
<text x="320.6" y="241.6">DIO1</text>
<text x="320.6" y="245.1">DIO2</text>
<text x="341.4" y="245.1">DIO4</text>
<text x="341.4" y="241.6">DIO5</text>
<text x="351.2" y="243.4">10</text>
<text x="212.4" y="248.1">PD15</text>
<text x="317.1" y="246.9">8</text>
<text x="320.6" y="248.7">DIO3</text>
<text x="59.3" y="292.7">SIM_VDD</text>
<text x="102.1" y="299.8">5</text>
<text x="149.1" y="299.5" transform="rotate(-90 149.1 299.5)">SIM_VDD</text>
<text x="102.1" y="303.4">6</text>
<text x="104.8" y="301.2">GND</text>
<text x="104.8" y="304.8">VPP</text>
<text x="130.5" y="304.8">RST</text>
<text x="137.6" y="303.4">2</text>
<text x="212.4" y="302.8">SIM_RST</text>
<text x="34.2" y="306.3">SIM_DATA</text>
<text x="34.2" y="309.9">SIM_DET</text>
<text x="102.1" y="306.9">7</text>
<text x="102.1" y="310.4">8</text>
<text x="104.8" y="308.3">IO</text>
<text x="104.8" y="311.8">Reserved</text>
<text x="122.1" y="311.8">Reserved</text>
<text x="130.7" y="308.3">CLK</text>
<text x="137.6" y="306.9">3</text>
<text x="137.6" y="310.4">4</text>
<text x="212.4" y="306.4">SIM_CLK</text>
</g>
<g font-size="3.2" fill="#800">
<text x="41.6" y="84.5">1</text>
<text x="110.8" y="84.5">2</text>
<text x="179.9" y="84.5">3</text>
<text x="249.1" y="84.5">4</text>
<text x="318.2" y="84.5">5</text>
<text x="4.1" y="119.6">A</text>
<text x="405.9" y="119.6">A</text>
<text x="4.1" y="188.7">B</text>
<text x="405.9" y="188.7">B</text>
<text x="4.1" y="257.8">C</text>
<text x="405.9" y="257.8">C</text>
<text x="4.1" y="327">D</text>
<text x="405.9" y="327">D</text>
<text x="41.6" y="365.3">1</text>
<text x="110.8" y="365.3">2</text>
<text x="179.9" y="365.3">3</text>
<text x="249.1" y="365.3">4</text>
<text x="318.2" y="365.3">5</text>
</g>
<g font-size="3.2">
<text x="319.5" y="153.4">GND</text>
<text x="328.3" y="151.7">2</text>
<text x="317.1" y="222.2">1</text>
<text x="317.1" y="225.7">2</text>
<text x="320.6" y="224">GND</text>
<text x="320.6" y="227.5">GND</text>
<text x="342.4" y="224">GND</text>
<text x="351.2" y="222.2">16</text>
<text x="342.4" y="248.7">GND</text>
<text x="351.2" y="246.9">9</text>
</g>
<g font-size="3.2" fill="#f00">
<text x="137.6" y="299.8">1</text>
<text x="130.3" y="301.2">VCC</text>
</g>
</svg>
